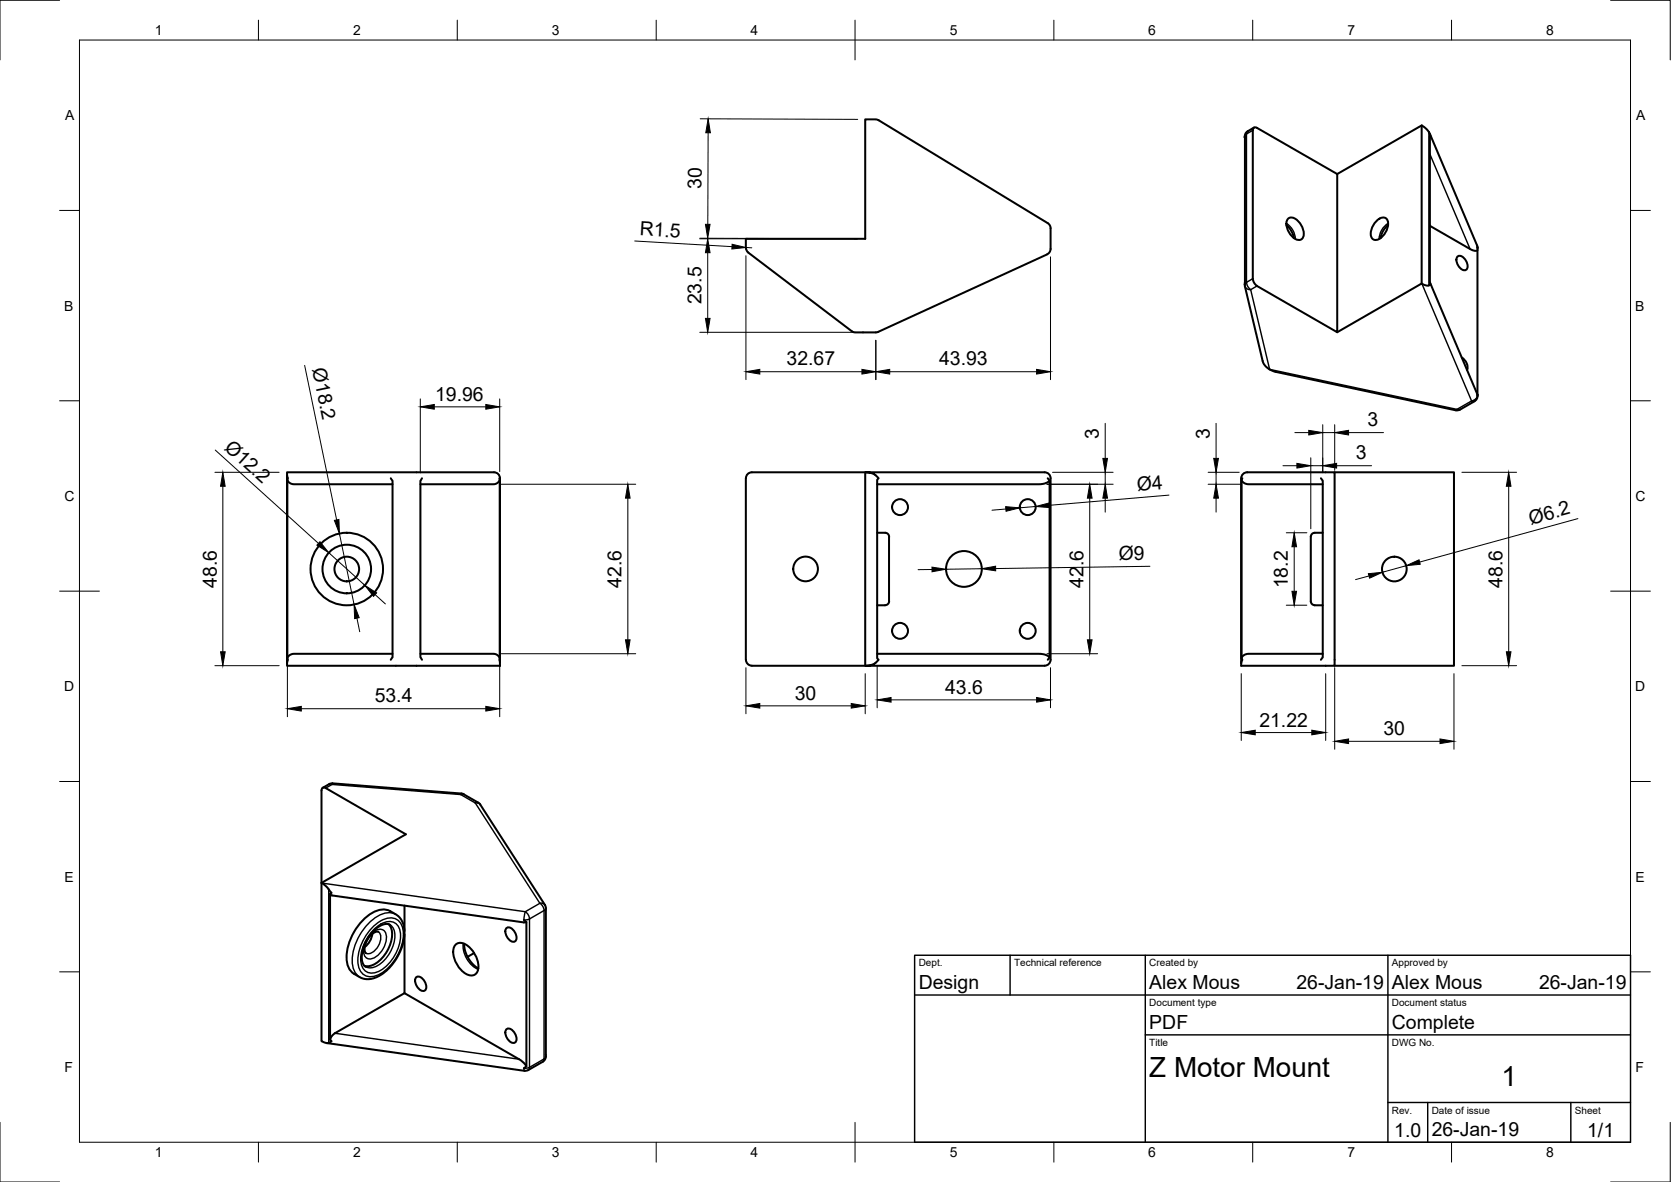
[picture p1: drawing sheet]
<svg xmlns="http://www.w3.org/2000/svg" width="420mm" height="297mm" viewBox="0 0 420 297" stroke-linecap="round" stroke-linejoin="round" font-family="sans-serif">
<!-- layer: Visible -->
<g fill="none" stroke="#000" stroke-width=".51">
<path d="M313 34.4v37.2M313 34.5v.2M315.2 32.1l.5-.1 .4 .1 20.1 11.6v39.8l-20.1-11.7-.9-.9-.2-.9v-37.3zM315.3 32.1l-1.6 .9a1.59 1.59 0 0 0-.7 1.4M357.5 31.5v39.8a1.73 1.73 0 0 0 2.2 .2l-.2-.5 .1-36.7a3.7 3.7 0 0 0-2.1-2.8l-21.3 12.2M359.5 33.6l11.9 28.1 .1 .8M264.2 57.4l-.1 5.5-.3 .6-.5 .4M264.2 57.4a1.51 1.51 0 0 0-.8-1.3l-42.5-25.9-.8-.2h-2.5v30h-30.1v2.3M323.4 56.5l1.2 1.4 .8 2M323.7 55.1a1.86 1.86 0 0 1 2.9 .7l.7 1.1a2.63 2.63 0 0 1-.1 3.3 2.61 2.61 0 0 1-2.9-1.5l-.4-.6a3.3 3.3 0 0 1-.2-3zM345.9 55.8a1.86 1.86 0 0 1 2.8-.7 4 4 0 0 1-3 5.2 1.87 1.87 0 0 1-.8-2.8zM349 56.5l-1.2 1.4-.7 2"/>
<path d="M359.5 56.8l10.5 5.9 .9 .3 .6-.1M187.6 62.3l.1 .6 .4 .6M188.1 63.5l26 19.7a7.6 7.6 0 0 0 3.9 .3l2.9-.1 42.4-19.5M313 71.6v.3M313 71.9l4.5 18.8a4.3 4.3 0 0 0 3.2 2.7l45.3 9.7 1.1-.2M357.5 71.3l-21.3 12.2M359.5 71l12 28.2M366.5 64.5a1.62 1.62 0 0 1 2.1 1 1.63 1.63 0 0 1-.2 2.4 2.49 2.49 0 0 1-1.9-3.4zM371.5 62v37.2M367.6 89.9a2.84 2.84 0 0 1 1.3 3.1M371.5 99.2v.1M371.5 99.2v.3a1.49 1.49 0 0 1-.7 1.3l-3.7 2.1"/>
<path d="M72.2 119.4v-.7h52a1.49 1.49 0 0 1 1.5 1.5v46.2l-.1-.6v-45.6M72.2 119.4l.2 .8-.2 .4v44.8l.2 .4-.2 .8zM217.6 118.7h-28.5a1.49 1.49 0 0 0-1.5 1.5M217.7 118.7v48.6M262.7 118.7h-45a3.8 3.8 0 0 1 3.2 1.5l-.3 .4v44.8l.3 .4a3.6 3.6 0 0 1-3.2 1.5h45M262.7 118.7a1.49 1.49 0 0 1 1.5 1.5v45.6a1.49 1.49 0 0 1-1.5 1.5M335.6 118.7h30v48.6h-30M72.2 120.6l.8 .9 .9 .2h24.8M98.3 120.2l.4 .6v44.4l-.4 .6M106.1 120.2l-.4 .6v44.4l.4 .6M125.7 120.5l-.7 .9-.9 .3h-18.4M187.5 120.2v45.6"/>
<path d="M220.6 133.9h2a1.37 1.37 0 0 1 .9 1.6v15.6M263.4 120.2l.5 .6v44.4l-.5 .6M263.9 120.8l-1.3 .7-1.3 .2h-40.7M312.2 120.6l.8 .9 1 .2h18.6M312.4 120.2l-.2 .4v44.8M332.1 120.2l.5 .6v44.4l-.5 .6M332.6 133.9h-2a1.36 1.36 0 0 0-1 1.6v15.6M220.6 152.1h1.9M223.6 151.1a1.01 1.01 0 0 1-1 1M329.6 151.1a1.01 1.01 0 0 0 1 1M330.6 152.1h2M98.7 164.3h-24.8l-.9 .2-.8 .9"/>
<path d="M105.7 164.3h18.4l.9 .3 .7 .9M125.7 166.4v.9h-53.5v-.7M187.6 165.8a1.49 1.49 0 0 0 1.5 1.5M189 167.3h28.6M220.6 164.3h40.7l1.3 .2 1.3 .7M332.6 164.3h-18.6l-1.3 .4a.74 .74 0 0 0-.3 1.1l-.3 .7v.8h23.5v-48.6h-22a1.49 1.49 0 0 0-1.5 1.5v46.5M81.9 198a.64 .64 0 0 0-.7 0 .64 .64 0 0 0-.3 .6l-.1 63a1.87 1.87 0 0 0 2.6 .1l-.4-.4v-36.7l.4-.2-.3-.3a6.1 6.1 0 0 0-2.3-2.2l21.2-12.2-20.1-11.7M82.7 197.1l-1.5 .9M82.8 197.1l.8-.2 32.4 2.5 4.6 2.6 16.6 25.9v37.6M83 224.6l.5 .4 48.2 6.8 .7-.1M93.6 234.7l-.5 1.6-.6 .9-.8 .8M95.1 234.2l-.5-.1-.7 .4-1.5 1.7-.7 1.9v1l.3 .5"/>
<path d="M97.7 232.2a5.4 5.4 0 0 1 .1 5.9 7.9 7.9 0 0 1-4.9 4.7l-1.2-.1M98 232.4l-1.3-.2-1.8 .9-1.4 1.3-1.2 1.7-1 2.3-.3 2.1 .2 1.5 .7 1M98.1 229l1.4 .8a6 6 0 0 1 2 6.7l-1 2.9-1.9 3-2.3 2.3-1.5 .8-1.2 .4a4.2 4.2 0 0 1-3.2-.3 5.3 5.3 0 0 1-3.1-6.7 13.7 13.7 0 0 1 7.6-10.1 3.9 3.9 0 0 1 3.2 .2M101.7 227.6v6.4M101.7 234.8v14.8M114.5 237.5a2.31 2.31 0 0 1 3.3 .3 6.4 6.4 0 0 1 2.3 6.4 1.88 1.88 0 0 1-3 .5 6.4 6.4 0 0 1-2.9-6.8zM116.7 237.2l.2 1.8 .9 1.9 1.4 1.7 1.1 .8M119.2 239.5l-1.6 1M127.3 233.2a1.62 1.62 0 0 1 2.2 1.1 1.63 1.63 0 0 1-.2 2.4 2.49 2.49 0 0 1-2-3.5zM131.7 231.2l.7 .5v36.3l-.7 .5M101.7 249.6l29.1 16.8 .9 .7 .7 .9M101.7 249.6l-17.5 10.1-.7 .5-.5 1.1"/>
<path d="M104.6 245.6a1.62 1.62 0 0 1 2.2 1 1.63 1.63 0 0 1-.2 2.4 2.49 2.49 0 0 1-2-3.4zM127.3 258.7a1.62 1.62 0 0 1 2.2 1 1.63 1.63 0 0 1-.2 2.4 2.49 2.49 0 0 1-2-3.4zM82.1 262.1l49.8 7 .9-.2 3.7-2.1M137.2 265.5a1.49 1.49 0 0 1-.7 1.3"/>
<circle cx="226.3" cy="127.4" r="2"/>
<circle cx="258.4" cy="127.4" r="2"/>
<circle cx="87.2" cy="143" r="9.1"/>
<circle cx="87.2" cy="143" r="3.1"/>
<circle cx="87.2" cy="143" r="6.1"/>
<circle cx="202.6" cy="143" r="3.1"/>
<circle cx="226.3" cy="158.5" r="2"/>
<circle cx="242.4" cy="143" r="4.5"/>
<circle cx="258.4" cy="158.5" r="2"/>
<circle cx="350.6" cy="143" r="3.1"/>
</g>
<!-- layer: Visible Narrow -->
<g fill="none" stroke="#000" stroke-width=".36">
<path d="M313.7 33l-.7 1.3M315 32.8l-1.6 .9v37.3M359.3 33.2v38.5M359.5 38.7l10.1 23.9M323.4 56.1a4.8 4.8 0 0 1 2.3 4M349 56.1a4.8 4.8 0 0 0-2.2 4M313 71.9a1.28 1.28 0 0 0 1.5 .9M313.4 71l-.4 .6M313.4 71l.2 .8 .9 1M315 70l-1.6 1M316.1 71.9l-1.6 .9M357.5 71.3l12.5 29.5-3.7 2.1-47.1-10.1-4.7-20"/>
<path d="M371.4 61.7l.1 .5M371.5 99.5v-.2a1.55 1.55 0 0 1-1.5 1.4l.8 .1M367.1 102.9l-.2 .1a.53 .53 0 0 0-.9 .1M82.8 197.1h.7M83.5 197.1l-1.6 .9M83.5 197.1l32.3 2.6M83.6 196.9l-.1 .2M115.8 199.7l3.7 2.1M116 199.4l-.1 .3M116.6 199.6l-.7 .1M119.5 201.8l16.2 25.2-3.6 2.1-51.2-7.2M119.5 201.8a1.17 1.17 0 0 1 1.3 .4"/>
<path d="M120.3 201.7l-.8 .1M82.7 223.5v38.6M93.3 234.7a2.43 2.43 0 0 1 3.4-.7 4.8 4.8 0 0 1-1.3 5.7 2.56 2.56 0 0 1-3.5 .8 2.97 2.97 0 0 1-.3-2.9M94 232.7a5.3 5.3 0 0 1 5.8-1.7 4.6 4.6 0 0 1 1.6 4.8 12.4 12.4 0 0 1-6.6 9.3 3.2 3.2 0 0 1-4.7-2.7 12.2 12.2 0 0 1 3.9-9.7zM94.1 233.5a4.9 4.9 0 0 1 4.8-1.7 3.8 3.8 0 0 1 1.8 4.3 10.8 10.8 0 0 1-5.9 8.2 2.79 2.79 0 0 1-4-2.4 10.5 10.5 0 0 1 3.3-8.4zM95.1 234.2a2.37 2.37 0 0 1 .3 2.9l-.3 .6a2.86 2.86 0 0 1-3.1 1.8M98 232.4a3.7 3.7 0 0 1 1.2 4.1 9.1 9.1 0 0 1-5.3 6.6l-1.4 .1-.6-.3M99.5 229.8a4.8 4.8 0 0 0-5 .7 13.6 13.6 0 0 0-5.8 12.3 3.9 3.9 0 0 0 1.7 2.7M116.5 237.1a6.6 6.6 0 0 0 3.7 6.5M132.1 229.1l.8 1 .2 .8-1.4 .3zM133.1 230.9v37.3M136.8 228.8v37.3"/>
<path d="M136.8 228.8l-3.7 2.1M137 227.4a1.14 1.14 0 0 0-1.3-.4l.9 1 .2 .8M137.2 228.2l-.4 .6M84.2 259.7l46.3 6.5M133.1 268.2l-.3 .7M133.1 268.2l-1.4 .2 .2 .7M136.8 266.1l-3.7 2.1M136.8 266.1l-.3 .7M137.2 265.5l-.4 .6"/>
</g>
<!-- layer: Border -->
<g fill="none" stroke="#000" stroke-width=".25">
<path d="M15 .1h-15v15M20 10.1h390v276.9h-390zM65 5.1v5M115 5.1v5M165 5.1v5M215 5.1v10M265 5.1v5M315 5.1v5M365 5.1v5M405 .1h15v15M15 52.9h5M410 52.9h5"/>
<path d="M15 100.7h5M410 100.7h5M15 148.6h10M405 148.6h10M15 196.4h5M410 196.4h5M15 244.2h5M410 244.2h5M0 282.1v14.9h15M65 287v5M115 287v5M165 287v5"/>
<path d="M215 282.1v9.9M265 287v5M315 287v5M365 287v5M420 282.1v14.9h-15"/>
</g>
<!-- layer: TitleBlock -->
<path d="M230 240.1h180v46.9h-180zM230 250h180M254 240.1v9.9M288 240.1v46.9M349 240.1v46.9M288 260.1h122M349 277.1h61M359 277.1v9.9M395 277.1v9.9" fill="none" stroke="#000" stroke-width=".36"/>
<!-- layer: Dimensions -->
<g fill="none" stroke="#000" stroke-width=".25">
<path d="M176.1 29.9l39.6 .1M178.1 33.4l-.1 23M176 59.9l39.5 .1h-39.5M159.6 60.6l24.5 1.4M177.9 63.5v16.5M187.6 64.3v31.1M187.6 62.2l1.4 .1M264.1 64.5v30.9M76.6 91.8l8 38.8M176 83.5h39M191.1 93.4h25.6M220.2 85.5v9.9"/>
<path d="M223.7 93.4h36.9M54 118.7h16.2M54.1 113.1l26 23.5M105.7 100.3v18.5M109.2 102.2h13M125.6 100.3v18.2M264.6 118.7h15.3M277.9 106.4v8.8M277.9 118.7v3M303.8 118.7h7.8M305.8 106.4v8.8M305.8 118.7v3"/>
<path d="M322.6 117h3.5M325.6 108.7h3.5M329.6 115v17.9M329.6 117h3M332.6 106.7v12.1M332.6 108.7h3M335.6 106.7v11.5M336.1 117h8.8M339.1 108.7h8.8M367.6 118.7h13.7M56 122.2v41.6M82.7 138.9l9 8.2"/>
<path d="M85.3 134.1l3.7 17.8M126 121.7h33.9M157.9 125.2v35.6M252.9 127.9l-3.5 .3M260.4 127.3l-4 .3M263.2 121.7h16.7M274 125.2v35.6M277.9 125.2v3.5M293.9 124.4l-30 2.6M303.8 121.7h8.2M305.8 125.2v3.5M323.4 133.9h5.2"/>
<path d="M325.4 137.4v11.2M379.3 122.2v41.6M396.7 130.3l-39.7 11M89.7 155.3l.7 3.5M94.3 149.4l2.6 2.4M234.4 143.1l-3.6 .1M246.8 142.9l-9 .2M289.1 142.3l-38.8 .6M323.4 152.1h5.2M344.2 144.7l-3.4 1M353.6 142.2l-6 1.6M54 167.3h16.2"/>
<path d="M72.3 167.4v12.7M75.8 178.1h46.4M125.6 167.5v12.6M126 164.3h33.9M187.6 167.8v11.6M191.1 177.4h22.9M217.6 169.3v10.1M220.6 167.4v10.5M224 175.9h36.6M263.2 164.3h12.8M264.1 167.8v10.1M312.1 169.3v16.8"/>
<path d="M333.3 169.3v16.8M335.6 167.8v20.5M365.6 169.3v19M367.6 167.3h13.7M315.6 184.1h14.2M339.1 186.3h23"/>
</g>
<g fill="#000" stroke="#000" stroke-width=".25">
<path d="M178.1 29.9l.5 3.5h-1.1zM177.4 56.4h1.1l-.6 3.5zM177.9 60l.6 3.5h-1.1zM184.1 61.4l3.5 .8-3.6 .4zM177.4 80h1.1l-.6 3.5zM187.6 93.4l3.5-.6v1.2zM216.7 92.8l3.5 .6-3.5 .6zM220.2 93.4l3.5-.6v1.2zM260.6 92.8l3.5 .6-3.5 .6zM105.7 102.2l3.5-.6v1.2zM122.2 101.6l3.4 .6-3.4 .6zM277.3 115.2h1.2l-.6 3.5z"/>
<path d="M305.2 115.2h1.2l-.6 3.5zM326.1 116.4l3.5 .6-3.5 .6zM329.1 108.1l3.5 .6-3.5 .6zM332.6 117l3.5-.6v1.2zM335.6 108.7l3.5-.6v1.2zM56 118.7l.6 3.5h-1.1zM80.5 136.1l2.2 2.8-3-1.9zM84.1 130.8l1.1-.3 .1 3.6zM157.9 121.7l.5 3.5h-1.1zM252.9 127.3l3.5 .3-3.4 .9zM260.4 127.3l3.4-.9 .1 1.2zM274 121.7l.6 3.5h-1.2z"/>
<path d="M277.9 121.7l.6 3.5h-1.2zM305.8 121.7l.6 3.5h-1.2zM325.4 133.9l.6 3.5h-1.2zM379.3 118.7l.6 3.5h-1.1zM89 151.9l1.3 3.3-1.1 .3zM91.7 147.1l3 1.9-.8 .9zM234.3 142.5l3.5 .6-3.4 .6zM246.8 142.9l3.5-.6 .1 1.2zM324.8 148.6h1.2l-.6 3.5zM344.1 144.2l3.5-.4-3.2 1.5zM353.6 142.2l3.2-1.5 .3 1.1zM55.5 163.8h1.1l-.6 3.5z"/>
<path d="M72.3 178.1l3.5-.6v1.2zM122.2 177.5l3.4 .6-3.4 .6zM157.3 160.8h1.1l-.5 3.5zM187.6 177.4l3.5-.6v1.2zM214 176.8l3.6 .6-3.6 .6zM220.6 175.9l3.4-.6v1.2zM260.6 175.3l3.5 .6-3.5 .6zM273.4 160.8h1.2l-.6 3.5zM378.8 163.8h1.1l-.6 3.5zM312.1 184.1l3.5-.6v1.2zM329.8 183.5l3.5 .6-3.5 .6zM335.6 186.3l3.5-.6v1.2z"/>
<path d="M362.1 185.7l3.5 .6-3.5 .6z"/>
</g>
<g font-size="7">
<text x="289" y="270.6">Z Motor Mount</text>
<text x="377.5" y="273">1</text>
</g>
<g font-size="4.9">
<text x="176.4" y="47.6" transform="rotate(-90 176.4 47.6)">30</text>
<text x="160.8" y="59.1" transform="rotate(3 160.8 59.1)">R1.5</text>
<text x="176.4" y="76.5" transform="rotate(-90 176.4 76.5)">23.5</text>
<text x="78.5" y="92.8" transform="rotate(78 78.5 92.8)">Ø18.2</text>
<text x="197.8" y="91.8">32.67</text>
<text x="236.1" y="91.8">43.93</text>
<text x="109.4" y="100.7">19.96</text>
<text x="343.9" y="107.2">3</text>
<text x="56.2" y="112.8" transform="rotate(42 56.2 112.8)">Ø12.2</text>
<text x="276.3" y="110.4" transform="rotate(-90 276.3 110.4)">3</text>
<text x="304.2" y="110.4" transform="rotate(-90 304.2 110.4)">3</text>
<text x="340.9" y="115.5">3</text>
<text x="286" y="123.5" transform="rotate(-5 286 123.5)">Ø4</text>
<text x="384.9" y="131.9" transform="rotate(-15 384.9 131.9)">Ø6.2</text>
<text x="281.3" y="140.8" transform="rotate(-1 281.3 140.8)">Ø9</text>
<text x="54.5" y="147.7" transform="rotate(-90 54.5 147.7)">48.6</text>
<text x="156.3" y="147.7" transform="rotate(-90 156.3 147.7)">42.6</text>
<text x="272.4" y="147.7" transform="rotate(-90 272.4 147.7)">42.6</text>
<text x="323.8" y="147.9" transform="rotate(-90 323.8 147.9)">18.2</text>
<text x="377.8" y="147.7" transform="rotate(-90 377.8 147.7)">48.6</text>
<text x="94.2" y="176.5">53.4</text>
<text x="199.8" y="175.8">30</text>
<text x="237.7" y="174.3">43.6</text>
<text x="316.7" y="182.6">21.22</text>
<text x="347.9" y="184.7">30</text>
<text x="231" y="248.5">Design</text>
<text x="289" y="248.5">Alex Mous</text>
<text x="326" y="248.5">26-Jan-19</text>
<text x="350" y="248.5">Alex Mous</text>
<text x="387" y="248.5">26-Jan-19</text>
<text x="289" y="258.6">PDF</text>
<text x="350" y="258.6">Complete</text>
<text x="350.6" y="285.7">1.0</text>
<text x="360" y="285.5">26-Jan-19</text>
<text x="399.1" y="285.7">1/1</text>
</g>
<g font-size="3.5">
<text x="39" y="8.8">1</text>
<text x="88.8" y="8.8">2</text>
<text x="138.8" y="8.8">3</text>
<text x="188.7" y="8.8">4</text>
<text x="238.8" y="8.8">5</text>
<text x="288.7" y="8.8">6</text>
<text x="338.8" y="8.8">7</text>
<text x="388.8" y="8.8">8</text>
<text x="16.4" y="30.2">A</text>
<text x="411.4" y="30.2">A</text>
<text x="16.2" y="78">B</text>
<text x="411.2" y="78">B</text>
<text x="16.2" y="125.9">C</text>
<text x="411.2" y="125.9">C</text>
<text x="16.2" y="173.7">D</text>
<text x="411.2" y="173.7">D</text>
<text x="16.2" y="221.6">E</text>
<text x="411.2" y="221.6">E</text>
<text x="16.2" y="269.4">F</text>
<text x="411.2" y="269.4">F</text>
<text x="39" y="290.8">1</text>
<text x="88.8" y="290.8">2</text>
<text x="138.8" y="290.8">3</text>
<text x="188.7" y="290.8">4</text>
<text x="238.8" y="290.8">5</text>
<text x="288.7" y="290.8">6</text>
<text x="338.8" y="290.8">7</text>
<text x="388.8" y="290.8">8</text>
</g>
<g font-size="2.5">
<text x="231" y="242.9">Dept.</text>
<text x="255" y="242.9">Technical reference</text>
<text x="289" y="242.9">Created by</text>
<text x="350" y="242.9">Approved by</text>
<text x="289" y="252.8">Document type</text>
<text x="350" y="252.8">Document status</text>
<text x="289" y="262.9">Title</text>
<text x="350" y="262.9">DWG No.</text>
<text x="350" y="279.9">Rev.</text>
<text x="360" y="279.9">Date of issue</text>
<text x="396" y="279.9">Sheet</text>
</g>
</svg>
